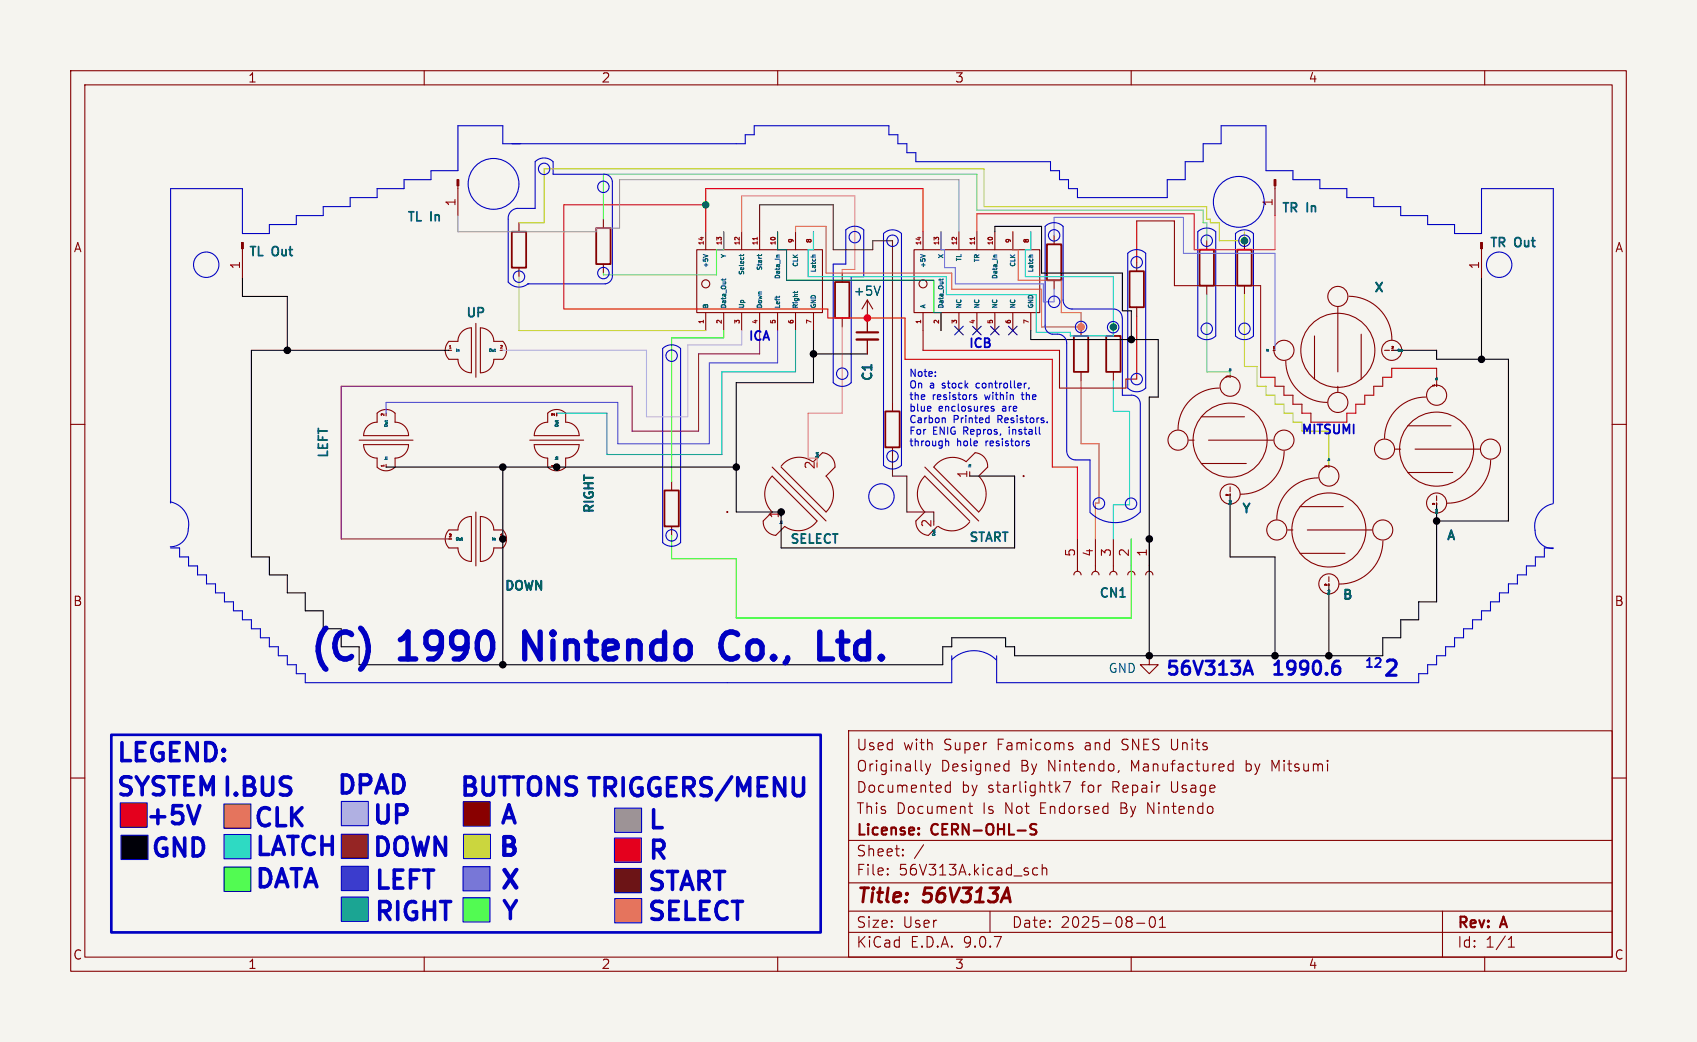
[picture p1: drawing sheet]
<svg xmlns="http://www.w3.org/2000/svg" width="240mm" height="147mm" viewBox="0 0 240 147" stroke-linecap="round" stroke-linejoin="round" font-family="sans-serif">
<path d="M0 0h240v147.3h-240z" fill="#f5f4ef" stroke="#f5f4ef" stroke-width=".14"/>
<g fill="none" stroke="#840000" stroke-width=".15">
<path d="M10 10h220v127.3h-220zM12 12h216v123.3h-216zM60 10v2M110 10v2M160 10v2M210 10v2M10 60h2M228 60h2M10 110h2M120 103.3h108v32h-108zM120 118.8h108M130.3 108.9l.2 .1"/>
<path d="M130.6 119.4l-1.3 2M130.9 108l.4 1M131.3 109l-.2 .4-.2 .1M131.6 108l-.3 1M134.4 110.5v1.5M134.4 111.1l-.4-.1-.3 .3v.4l.1 .2 .2 .1 .4-.1M137 114h.6M137.2 113.5v1.3l.1 .1 .3 .1M142.3 108l.4 .1M142.7 107.5v1.5M142.7 108.9l-.4 .1M150.4 110.5h1l-.6 1.5"/>
<path d="M151.3 105.5l.4 .1 .1 .2-.2 .2h-.3M151.3 105l.4 .1M158.3 108.9l-.2 .3M174.4 108.1l-.4-.1-.3 .3v.4l.1 .2 .2 .1 .4-.1M174.4 107.5v1.5M228 110h2M60 135.3v2M110 135.3v2M120 131.8h108M120 128.8h108M120 124.8h108M125.6 123.6v.1"/>
<path d="M125.6 123.6h-.1l.1 .1M125.6 122.8v.1M125.6 122.8h-.1l.1 .1M127.7 120.9h.1l-.1 .1M127.7 120.9h-.1l.1 .1M127.7 120.1v.1M127.7 120.9v.1M127.7 120.1h.1l-.1 .1M127.7 120.1h-.1l.1 .1M140 128.8v3M146.1 123.6l.2 .1 .5-.1M146.8 122.8l-.5-.1-.2 .1"/>
<path d="M147.4 122.8a.37 .37 0 0 1 .7 .1v.8M147.4 122.2v1.5M160 135.3v2M160.8 130.5h1.1M162.7 129.7a.36 .36 0 0 1 .4-.1 .36 .36 0 0 1 .2 .3 .77 .77 0 0 1-.4 1.2 .91 .91 0 0 1-.2-1.4zM164 131.1h.8M164 130l.4-.4v1.5M204 128.8v6.5M210 135.3v2M213.3 133.9h.9M213.3 132.8l.5-.4v1.5"/>
</g>
<path d="M146.6 116.6l-.2-.1-.5 .1a.36 .36 0 0 0-.2 .3 .36 .36 0 0 0 .3 .3 .55 .55 0 0 1 .6 .4l-.1 .3-.2 .1-.6-.1" fill="none" stroke="#840000" stroke-width=".3"/>
<path d="M86.9 122.8h3.8v3.4h-3.8z" fill="#551616"/>
<path d="M86.9 127h3.9v3.5h-3.9z" fill="#ff7878"/>
<path d="M86.9 114.3h3.8v3.4h-3.8z" fill="#989898"/>
<path d="M65.5 122.5h3.8v3.5h-3.8z" fill="#4e90ff"/>
<path d="M17.1 118.1h3.8v3.4h-3.8z" fill="#000"/>
<path d="M65.5 126.9h3.8v3.4h-3.8z" fill="#5bc96a"/>
<path d="M48.3 113.3h3.8v3.4h-3.8z" fill="#d78ee6"/>
<path d="M86.9 118.5h3.8v3.4h-3.8z" fill="#f05"/>
<path d="M65.5 113.4h3.8v3.4h-3.8z" fill="#af0000"/>
<path d="M31.7 118h3.8v3.4h-3.8z" fill="#00e7f6"/>
<path d="M31.7 113.7h3.8v3.4h-3.8z" fill="#cc731f"/>
<path d="M31.7 122.6h3.8v3.4h-3.8z" fill="#00ff03"/>
<path d="M48.3 122.5h3.8v3.4h-3.8z" fill="#671dff"/>
<path d="M48.3 126.8h3.8v3.5h-3.8z" fill="#00acb4"/>
<path d="M48.3 117.9h3.8v3.5h-3.8z" fill="#7f0050"/>
<path d="M17 113.5h3.8v3.4h-3.8z" fill="#f00"/>
<path d="M65.6 118h3.8v3.4h-3.8z" fill="#c9d535"/>
<g fill="none" stroke="#840000" stroke-width=".15">
<path d="M34.3 35.2v4.2M64.8 26.3v4.2M73.4 31.5v1.3M73.4 37.8v1.3M85.3 31v1.3M85.3 37.3v1.3M98.6 35.3h17.7v8.9h-17.7zM99.8 32.8v2.5M102.4 32.8v2.5M104.9 32.8v2.5M107.4 32.8v2.5M110 32.8v2.5"/>
<path d="M112.5 32.8v2.5M115.1 32.8v2.5M119.1 38.6v1.3M129.3 35.3h17.8v8.9h-17.8zM130.6 32.8v2.5M133.1 32.8v2.5M135.6 32.8v2.5M138.2 32.8v2.5M140.7 32.8v2.5M143.3 32.8v2.5M145.8 32.8v2.5M149.1 33.3v1.2"/>
<path d="M149.1 39.6v1.3M160.8 37.1v1.3M170.7 34v1.3M176 34v1.3M180.3 26.3v4.2M209.5 35.2v4.2M53.3 58.4a1.8 1.8 0 0 1 2.6 0v1.3a1.91 1.91 0 0 1 1.9 1.9h-6.4a1.91 1.91 0 0 1 1.9-1.9zM54.6 58.4v.4M63.5 48.3h1.3a1.9 1.9 0 0 1 1.9-1.9v6.3a1.91 1.91 0 0 1-1.9-1.9h-1.3a1.8 1.8 0 0 1 0-2.5zM63.5 49.5h.4M67.3 45.7v7.6M67.9 52.7v-6.3a1.91 1.91 0 0 1 1.9 1.9h1.3a1.8 1.8 0 0 1 0 2.5h-1.3a1.91 1.91 0 0 1-1.9 1.9"/>
<path d="M70.7 49.5h.4M77.5 58.4a1.8 1.8 0 0 1 2.5 0v1.3a1.91 1.91 0 0 1 1.9 1.9h-6.3a1.91 1.91 0 0 1 1.9-1.9zM78.7 58.4v.4M99.8 44.2v2.5M102.4 44.2v2.5M104.9 44.2v2.5M107.4 44.2v2.5M110 44.2v2.5M112.5 44.2v2.5M115.1 44.2v2.5M119.1 45v1.2M122.7 45h.1"/>
<path d="M122.7 42.4v4.6M122.7 48v2M122.7 42.4l-.8 1.3M122.7 42.4l.7 1.3M126.2 56.9v1.3M130.6 44.2v2.5M133.1 44.2v2.5M135.6 44.2v2.5M138.2 44.2v2.5M140.7 44.2v2.5M143.3 44.2v2.5M145.8 44.2v2.5"/>
<path d="M152.9 46.2v1.3M152.9 52.6v1.2M157.5 46.2v1.3M157.5 52.6v1.2M160.8 43.4v1.3M169.9 58.9h6.1M170.7 40.4v1.3M172.5 54.9a5.8 5.8 0 0 0-5.9 5.8M174 53.1v.2M176 40.4v1.3M180.1 49.5h.2M181.9 51.1a5.8 5.8 0 0 0 5.8 5.8"/>
<path d="M185.9 47.5v6.1M189.2 43.4v9.2M189.2 54.6v.8M190.8 41.9a6.1 6.1 0 0 1 6.1 6.2M192.5 47.2v6.4M195.8 49.5h.7M196.8 49.5h.3M201.7 56.1a5.8 5.8 0 0 0-5.9 5.9M203.2 54.4v.2M50.8 62.2h7.6M51.4 62.9a1.91 1.91 0 0 0 1.9 1.9v1.2a1.8 1.8 0 0 0 2.6 0v-1.2a1.91 1.91 0 0 0 1.9-1.9h-6.4M54.6 65.7v.3"/>
<path d="M63.5 74.9h1.3a1.91 1.91 0 0 1 1.9-1.9v6.4a1.91 1.91 0 0 1-1.9-1.9h-1.3a1.8 1.8 0 0 1 0-2.6zM63.5 76.2h.4M67.3 72.4v7.6M67.9 73a1.91 1.91 0 0 1 1.9 1.9h1.3a1.8 1.8 0 0 1 0 2.6h-1.3a1.9 1.9 0 0 1-1.9 1.9zM70.7 76.2h.4M74.9 62.2h7.6M75.6 62.9h6.3a1.91 1.91 0 0 1-1.9 1.9v1.2a1.8 1.8 0 0 1-2.5 0v-1.2a1.9 1.9 0 0 1-1.9-1.9zM78.7 65.7v.3M95 68.1v1.2M95 74.4v1.3M109.2 67.3l6.4 6.4a3.3 3.3 0 0 1-4.6 .7l-1.3 1.3a1.92 1.92 0 0 1-1.8-2l1.3-1.3a3.6 3.6 0 0 1 0-5.1zM109.2 66l7.6 7.7"/>
<path d="M114.9 65.3a3.2 3.2 0 0 0-4.4 .6M115.1 65.3l1.2-1.3a1.91 1.91 0 0 1 1.8 2l-1.3 1.3a3.6 3.6 0 0 1 0 5.1l-6.3-6.4M126.2 63.2v1.3M129.5 73.7l1.3-1.3a3.6 3.6 0 0 1 0-5.1l6.4 6.4M129.5 73.7a1.91 1.91 0 0 0 1.8 2l1.3-1.3M130.8 66l7.6 7.7M136.7 65.3l1.2-1.3a1.91 1.91 0 0 1 1.8 2M136.7 65.3a3.3 3.3 0 0 0-4.6 .7l6.3 6.4a3.6 3.6 0 0 0 0-5.1l1.3-1.3M137.2 73.8a3.2 3.2 0 0 1-4.5 .6M152.4 76.2v4.6M154.9 76.2v4.6M157.5 76.2v4.6"/>
<path d="M160 76.2v4.6M162.6 76.2v4.6M168.1 62.2h.8M169.9 65.5h6.4M170.9 62.2h9.2M174 68.8v.7M174 69.9v.2M181.6 63.8a6.1 6.1 0 0 1-6.1 6.1M182.1 74.9h.8M183.9 71.6h6.1M183.9 78.2h6.3M184.9 74.9h9.2"/>
<path d="M186.4 67.6a5.8 5.8 0 0 0-5.8 5.8M188 65.8v.2M195.6 76.5a6.1 6.1 0 0 1-6.2 6.1M197.4 63.5h.7M199.1 60.2h6.1M199.1 66.8h6.4M200.2 63.5h9.1M203.2 70.1v.7M203.2 71.1v.3M210.8 65.1a6.1 6.1 0 0 1-6.1 6M151.9 81.3a.51 .51 0 0 1 .5-.5 .51 .51 0 0 1 .5 .5M154.4 81.3a.51 .51 0 0 1 .5-.5 .51 .51 0 0 1 .5 .5"/>
<path d="M157 81.3a.51 .51 0 0 1 .5-.5 .51 .51 0 0 1 .5 .5M159.5 81.3a.51 .51 0 0 1 .5-.5 .51 .51 0 0 1 .5 .5M162.1 81.3a.51 .51 0 0 1 .5-.5 .51 .51 0 0 1 .5 .5M162.6 92.7v1.3h1.2l-1.2 1.3-1.3-1.3h1.3M162.6 92.7h.1M188 81.5v.7M188 82.6v.2"/>
<circle cx="99.8" cy="40.1" r=".57"/>
<circle cx="130.6" cy="40.1" r=".57"/>
<circle cx="174" cy="54.6" r="1.42"/>
<circle cx="181.6" cy="49.5" r="1.42"/>
<circle cx="189.2" cy="49.5" r="5.2"/>
<circle cx="189.2" cy="41.9" r="1.42"/>
<circle cx="189.2" cy="56.9" r="1.42"/>
<circle cx="196.9" cy="49.5" r="1.42"/>
<circle cx="203.2" cy="55.9" r="1.42"/>
<circle cx="166.6" cy="62.2" r="1.42"/>
<circle cx="174" cy="62.2" r="5.2"/>
<circle cx="174" cy="69.8" r="1.42"/>
<circle cx="180.6" cy="74.9" r="1.42"/>
<circle cx="181.6" cy="62.2" r="1.42"/>
<circle cx="188" cy="74.9" r="5.2"/>
<circle cx="188" cy="67.3" r="1.42"/>
<circle cx="195.6" cy="74.9" r="1.42"/>
<circle cx="195.8" cy="63.5" r="1.42"/>
<circle cx="203.2" cy="63.5" r="5.2"/>
<circle cx="203.2" cy="71.1" r="1.42"/>
<circle cx="210.8" cy="63.5" r="1.42"/>
<circle cx="188" cy="82.5" r="1.42"/>
</g>
<g fill="none" stroke="#006464" stroke-width=".15">
<path d="M99.5 36l.6 .2-.6 .2M102.2 39.4v.3M102.6 39.4v.2h-.6M104.8 36v.2M105.2 36l-.1 .1h-.5M107.3 36v.2M107.7 36l-.1 .1h-.5M110.3 36.1h-.4v.2M115.3 36.1h-.3v.2M130.2 36l.6 .2-.6 .2M133 39.4v.3M133.4 39.4l-.1 .2h-.6"/>
<path d="M141 36.1h-.4v.2M146.1 36.1h-.4v.2M54.5 59.4v.2M54.8 59.4l-.1 .1h-.3M64.6 49.3v.4M69.2 49.4l.1-.1 .2 .1M69.9 49.4h.2M70 49.3v.3l.1 .1M78.7 59.4v.2M78.9 59.4v.1h-.4M109.8 41.9v.2M110.3 41.9h.1"/>
<path d="M112.4 41.2v.2M112.8 41.2l-.1 .2M124.5 40.5l-.4 1.2M173.8 52.4h.3M173.9 52.3h.2M173.9 52.3h.1M174.1 52.2h-.2v.1M179.2 49.4v.2M179.3 49.5v.1M179.3 49.5h.1v.1M179.3 49.5h.1M197.8 49.4v.2"/>
<path d="M197.8 49.4h.1M197.9 49.4h.1M197.9 49.4v.2M198 49.5v.1M198.1 49.5v.1M198.2 49.5h.1M198.3 49.4v.2M203.1 53.7h.2M203.1 53.6h.2M203.2 53.6h.1M203.3 53.5h-.1v.1M54.4 65h.4"/>
<path d="M54.5 60l-.1 .1 .1 .2M64.6 76.1l.1-.1 .1 .1M65.3 76v.3M69.7 76v.4M69.9 76.1h.1v.3M78.5 65h.4M78.7 60l-.2 .1 .2 .2M110.3 74h.3M110.4 73.8h.2M110.4 73.8h.1M115.4 64h.3M115.5 64.5l-.1 .1 .1 .2"/>
<path d="M115.5 64v.1M115.7 64h.1M132 75.5l-.1 .1 .1 .1M137 66h.3M173.9 70.7v.1M173.9 70.9h.2M173.9 71h.2M174 71.1l-.2 .1 .2 .1M174.1 70.9h.1M174.1 70.9v.1M174.1 70.7l-.3 .1M187.8 65.1h.3"/>
<path d="M187.9 65h.2M187.9 65h.1M188.1 64.9h-.2v.1M203.1 72.1h.2M203.1 72v.1M203.1 72.2h.2M203.1 72.3h.2M203.2 72.4l-.1 .1 .1 .1M203.3 72.2v.1M203.3 72.1h.1M203.3 72v.1M187.8 83.5h.2"/>
<path d="M187.8 84h.1M187.9 84h.1M187.9 83.4v.1M187.9 83.6h.2M187.9 83.7h.1M188 83.8h-.1l-.1 .2M188 83.6h.1M188.1 83.6v.1M188.1 83.5h-.1M188.1 83.4v.1M188.1 83.5h.1"/>
</g>
<g fill="none" stroke="#a90000" stroke-width=".15">
<path d="M99.3 33.5v.4M104 33.6h.2M104.6 33.6v.3M107.1 33.6v.3M130 33.5v.4M134.7 33.6h.2M135.3 33.6v.3M137.8 33.6v.3M54.3 58.5v.2l-.2-.2h-.2M63.6 49.2h.2M71 48.9h.1M71 48.9l-.2 .3h.2"/>
<path d="M78.1 58.5h.1M78.4 58.5v.2l-.3-.2M99.5 45.3v.3M130.2 45.3v.3M173.7 53.1v.2M173.7 53.2h-.3l.1 .1M180.1 49.2h.2M180.1 49.1l.1-.1v.2M196.9 49h.1M197 49h.1M197 49.1l-.1 .1h.1M197 49v.1"/>
<path d="M202.9 54.4v.2M202.9 54.5h-.2v.1M54.3 65.7v.3M63.8 75.5v.2l-.2 .2h.2M70.8 75.9h.2M78.4 65.7v.3M173.4 70h.1M173.5 69.9l-.1 .1M173.5 69.9h.1M173.5 69.9l.2 .2v-.2M187.7 65.8v.2M187.7 65.9h-.3l.1 .1"/>
<path d="M202.7 71.2v.1M202.7 71.2l.2 .1v-.1M202.7 71.2h.1M187.4 82.7h.1M187.4 82.6v.1M187.4 82.6h.1M187.5 82.6l.2 .2v-.2M187.5 82.6h-.1"/>
</g>
<g fill="#840000" stroke="#840000" stroke-width=".15">
<path d="M180.2 25.4h.3v.9h-.3z"/>
<path d="M64.6 25.4h.3v.9h-.3z"/>
<path d="M34.2 34.3h.2v.9h-.2z"/>
<path d="M209.4 34.3h.3v.9h-.3z"/>
</g>
<g fill="#840000" stroke="#840000" stroke-width=".14">
<circle cx="102.9" cy="72.4" r=".08"/>
<circle cx="144.8" cy="67.3" r=".08"/>
</g>
<path d="M72.4 32.8h2v5h-2zM84.3 32.3h2.1v5h-2.1zM118.1 39.9h2v5.1h-2zM148.1 34.5h2v5.1h-2zM159.8 38.4h2v5h-2zM169.7 35.3h2v5.1h-2zM175 35.3h2v5.1h-2zM125.2 58.2h2.1v5h-2.1zM151.9 47.5h2v5.1h-2zM156.5 47.5h2v5.1h-2zM94 69.3h2v5.1h-2z" fill="none" stroke="#840000" stroke-width=".25"/>
<path d="M121.2 47h3" fill="none" stroke="#840000" stroke-width=".3"/>
<path d="M121.2 48h3" fill="none" stroke="#840000" stroke-width=".33"/>
<g fill="none" stroke="#0000c2" stroke-width=".15">
<path d="M75.7 22.9a1.8 1.8 0 0 1 2.5 0v1.7h7.1a1.15 1.15 0 0 1 1.3 1.1v13.2a1.15 1.15 0 0 1-1 1.2h-10.9a1.99 1.99 0 0 1-2.8-.2v-8.9a1.4 1.4 0 0 1 1.3-1.5h2.5zM119.6 32.5a1.8 1.8 0 0 1 2.6 0v6.6h-1.8v15a1.8 1.8 0 0 1-2.5 0v-16.8h1.7zM125 33a1.8 1.8 0 0 1 2.5 0v32.8a1.8 1.8 0 0 1-2.5 0zM159.5 35.8a1.8 1.8 0 0 1 2.6 0v19.1a1.8 1.8 0 0 1-2.6 0zM169.4 32.8a1.8 1.8 0 0 1 2.6 0v14.7a1.8 1.8 0 0 1-2.6 0zM174.8 33a1.8 1.8 0 0 1 2.5 0v14.5a1.8 1.8 0 0 1-2.5 0zM74.7 40.1h.1M93.7 49.3a1.8 1.8 0 0 1 2.6 0v27.4a1.8 1.8 0 0 1-2.6 0zM131.6 57.5l.1 .2-.5 .1M132.3 53.1v.1M132.3 52.6v.1M133.6 59.1l.1 .1v.6"/>
<path d="M138.1 54.3v.5M138.1 55.9l-.2-.1-.2 .2 .1 .1 .3 .1v.2h-.4M139.6 59.1h.3M139.9 58.7v1.1M139.9 59.7l-.3 .1M140.6 57.5l-.3-.1-.1 .2v.1l.4 .1v.3h-.4M145.1 54.2h.1M145.6 54.8l-.1 .2M147.8 46a1.15 1.15 0 0 0 1 1.2h.8a1.27 1.27 0 0 1 1.3 1.3v15.3M147.8 46v-14a1.8 1.8 0 0 1 2.6 0v10.4a1.27 1.27 0 0 0 1.2 1.3h5.9a1.24 1.24 0 0 1 1.2 1.2v11h1.3M148.1 59.7v.1M160 55.9a1.25 1.25 0 0 1 1.3 1.2"/>
<path d="M161.3 57.2v15.2a5 5 0 0 1-7.1 0M24.1 71a3.4 3.4 0 0 1 2.5 4.2 2.54 2.54 0 0 1-2.5 2.1M24.1 71.1v-44.4h10.2v6.3h3.8v-1.2h3.8v-1.3h3.8v-1.3h3.8v-1.3h3.8v-1.2h3.8v-1.3h3.9v-1.3h3.8v-6.3h6.3v2.5h34.3v-1.2h1.3v-1.3h19v1.3h1.3v1.2h1.3v1.3h1.2v1.3h19.1v1.2h1.3v1.3h1.2v1.3h1.3v1.2h12.7v-2.5h2.5v-2.5h2.6v-2.6h2.5v-2.5h6.4v6.3h3.8v1.3h3.8v1.3h3.8v1.2h3.8v1.3h3.8v1.3h3.8v1.3h3.8v1.2h3.8v-6.3h10.2v44.4M24.1 77.5h1.3v1.2h1.3v1.3h1.2v1.3h1.3v1.3h1.3v1.2h1.2v1.3h1.3v1.3h1.3v1.2h1.3v1.3h1.2v1.3h1.3v1.2h1.3v1.3h1.2v1.3h1.3M133.8 62v1M133.8 62.5l.1-.1h.2l.1 .6M142.8 60.7v.7M145.3 62.4h.3M145.3 62.7h.3v.2l-.1 .1h-.2M150.9 63.8a1.24 1.24 0 0 0 1.2 1.2M152.1 65h2.1v7.4M219.7 71.2a3.4 3.4 0 0 0-1.5 5.9l.8 .4 .7 .1"/>
<path d="M219.7 77.5h-1.3v1.2h-1.2v1.3h-1.3v1.3h-1.3v1.3h-1.2v1.2h-1.3v1.3h-1.3v1.3h-1.3v1.2h-1.2v1.3h-1.3v1.3h-1.3v1.2h-1.2v1.3h-1.3v1.3h-1.3v1.3h-1.2v1.2h-59.7v-3.8M134.6 93.3a4.5 4.5 0 0 1 6.3 0M134.6 92.7v3.8h-91.4M17 113.5h3.8v3.4h-3.8zM17.1 118.1h3.8v3.4h-3.8zM31.7 113.7h3.8v3.4h-3.8zM31.7 118h3.8v3.4h-3.8zM48.3 117.9h3.8v3.5h-3.8zM48.3 113.3h3.8v3.4h-3.8zM65.5 113.4h3.8v3.4h-3.8zM65.6 118h3.8v3.4h-3.8zM86.9 118.5h3.8v3.4h-3.8z"/>
<path d="M86.9 114.3h3.8v3.4h-3.8zM31.7 122.6h3.8v3.4h-3.8zM48.3 126.8h3.8v3.5h-3.8zM48.3 122.5h3.8v3.4h-3.8zM65.5 126.9h3.8v3.4h-3.8zM65.5 122.5h3.8v3.5h-3.8zM86.9 122.8h3.8v3.4h-3.8zM86.9 127h3.9v3.5h-3.9z"/>
<circle cx="29.2" cy="37.4" r="1.8"/>
<circle cx="69.8" cy="26" r="3.6"/>
<circle cx="73.4" cy="39.1" r=".81"/>
<circle cx="77" cy="23.9" r=".81"/>
<circle cx="85.3" cy="26.4" r=".81"/>
<circle cx="85.3" cy="38.6" r=".81"/>
<circle cx="120.9" cy="33.5" r=".81"/>
<circle cx="126.2" cy="34" r=".81"/>
<circle cx="149.1" cy="33.3" r=".81"/>
<circle cx="160.8" cy="37.1" r=".81"/>
<circle cx="170.7" cy="34" r=".81"/>
<circle cx="175.2" cy="28.5" r="3.6"/>
<circle cx="176" cy="34" r=".81"/>
<circle cx="212" cy="37.4" r="1.8"/>
<circle cx="95" cy="50.3" r=".81"/>
<circle cx="119.1" cy="52.8" r=".81"/>
<circle cx="149.1" cy="42.7" r=".81"/>
<circle cx="152.9" cy="46.2" r=".81"/>
<circle cx="157.4" cy="46.3" r=".81"/>
<circle cx="160.8" cy="53.6" r=".81"/>
<circle cx="170.7" cy="46.5" r=".81"/>
<circle cx="176" cy="46.5" r=".81"/>
<circle cx="95" cy="75.7" r=".81"/>
<circle cx="124.7" cy="70.2" r="1.8"/>
<circle cx="126.2" cy="64.5" r=".81"/>
<circle cx="155.4" cy="71.2" r=".81"/>
<circle cx="160" cy="71.2" r=".81"/>
</g>
<g fill="none" stroke="#000" stroke-width=".15">
<path d="M34.3 39.4v2.5h6.3v7.6M140.7 32.8v-.8h6.6v6.6h11.4v5.3h1.3v4.1M209.5 39.4v11.4M63.5 49.5h-27.9v29.2h2.5v2.6h2.5v2.5h2.6v2.6h2.5v2.5M115.1 46.7v7.4h-11v18.3h6.4v5.1h33v-10.2h-6.3M115.1 50h7.6M145.8 46.7v1.3h18v8.1h-1.2v36.6M196.8 49.5h6.4v1.3h10.2v22.9h-10.2M54.6 66h49.5M71.1 66v28M174 69.9v8.8h6.3v14M203.2 71.1v14h-2.5v2.5h-2.6v2.6h-2.5v2.5h-52.1v-1.3h-1.3v-1.2h-7.6v1.2h-1.3v2.6h-82.5"/>
<path d="M188 82.6v10.1"/>
</g>
<path d="M99.8 32.8v-6.1h30.8v6.1M99.8 29h-20v14.7h37.3v1.3h10.9v5.8h20.8v15.2h3.6v10.2" fill="none" stroke="#f00" stroke-width=".15"/>
<path d="M160.8 37.1v-5.9h5.3v9.2h12.2v12.9h2v1.3h1.3v1.3h1.3v1.3h1.2v1.2h1.3v1.3h5.1v-1.3h1.3v-1.2h1.2v-1.3h1.3v-1.3h1.3v-1.3h1.2v-1.2h6.4v2.5M160.8 44.7v8.9h-1.5v1.3h-9.4v-5.4h-19.3v-2.8" fill="none" stroke="#af0000" stroke-width=".15"/>
<path d="M85.3 31v-6.4h52.9v5.1h32v1.8h.5v2.5M102.4 32.8v2.5h-1.1v3.6h-16v-.3M170.7 41.7v10.9h3.3v.7" fill="none" stroke="#5bc96a" stroke-width=".15"/>
<path d="M133.1 32.8v2.5h.5v2.5h1.5v2.3h12.5v2.6h1.5v-1.8M149.1 33.3v-2.6h18.3v5.1h12.9v13.7" fill="none" stroke="#4e90ff" stroke-width=".15"/>
<path d="M73.4 31.5h3.6v-7.6h62.2v5.3h31.5v1.8h.5v.5h1.3v2.5h3.5v-1.2M73.4 39.1v7.6h26.4M176 41.7v10.1h1.8v2.8h1.3v1.3h1.2v1.3h1.3v1.2h1.3v1.3h1.2v1.3h3.9v5" fill="none" stroke="#c9d535" stroke-width=".15"/>
<path d="M180.3 30.5v4.8h-11.4v-5.1h-30.7v2.6" fill="none" stroke="#f05" stroke-width=".15"/>
<path d="M104.9 32.8v-5.1h16v10.4h-1.8v.5M119.1 46.2v12.2h-4.8v6.4h1.3v1.2" fill="none" stroke="#ff7878" stroke-width=".15"/>
<path d="M110 32.8v2.5h1.3v4.3h20.8v4.6h1v2.5" fill="none" stroke="#009600" stroke-width=".15"/>
<path d="M107.4 32.8v-3.8h10.5v6.3h5.5v-1.3h2.8v22.9M126.2 64.5v2.8h2.1v5.1h3.8v1.3" fill="none" stroke="#551616" stroke-width=".15"/>
<path d="M112.5 32.8v-.8h4.3v6.6h17.8v2.3h12.7v5.3h5.6v-2h-2.8v-4.6h-6.1v-4.3h-.7v-2.5M152.9 53.8v8.9h2.5v8.4h-.5v5.1" fill="none" stroke="#cc731f" stroke-width=".15"/>
<path d="M115.1 32.8v2.5h-.8v3.8h19.6v2.6h12.7v5.3h4.8v.5h6.1v-8.4h-12.5v-3.8h.8v-2.5M157.5 53.8v4.4h2.3v13.2h-2.3v4.8" fill="none" stroke="#00e7f6" stroke-width=".15"/>
<path d="M104.9 46.7v2.1h-7.6v10.1h-5.9v-9.4h-20.3" fill="none" stroke="#d78ee6" stroke-width=".15"/>
<path d="M112.5 46.7v5.9h-10.4v11.7h-16.2v-5.9h-7.2" fill="none" stroke="#00acb4" stroke-width=".15"/>
<path d="M107.4 46.7v3.3h-8.6v11h-9.4v-6.4h-41.1v21.6h15.2" fill="none" stroke="#7f0050" stroke-width=".15"/>
<path d="M110 46.7v4.6h-9.7v11.4h-12.9v-5.8h-32.8v1.5" fill="none" stroke="#671dff" stroke-width=".15"/>
<path d="M102.4 46.7v1.1h-7.4v20.3M95 75.7v3.3h9.1v8.4h55.9v-11.2" fill="none" stroke="#00ff03" stroke-width=".15"/>
<path d="M64.8 30.5v2.3h19.5v-.5h3.3v-6.9h48v7.4" fill="none" stroke="#989898" stroke-width=".15"/>
<path d="M135 46.1l1.2 1.2M136.2 46.1l-1.2 1.2M137.6 46.1l1.2 1.2M138.8 46.1l-1.2 1.2M140.1 46.1l1.2 1.2M141.3 46.1l-1.2 1.2M142.6 46.1l1.3 1.2M143.9 46.1l-1.3 1.2" fill="none" stroke="#000084" stroke-width=".15"/>
<path d="M28.3 113.9l-.9 2.5M113.7 110v2l-.2 .3-.3 .2" fill="none" stroke="#0000c2" stroke-width=".51"/>
<path d="M176.1 94.8h.9M176.5 93.4l.7 2M188.4 94.5l.4-.3 .6 .1 .1 .2v.5l-.3 .4-.6-.1-.2-.3M189.4 93.4a.75 .75 0 0 0-1 .9M15.7 103.9h100.4v27.9h-100.4z" fill="none" stroke="#0000c2" stroke-width=".38"/>
<path d="M103.6 89.4a1.28 1.28 0 0 0-1.4 .9 2.44 2.44 0 0 0 .5 2.7l.6 .2h.3M116 93.2h1.8M118.5 90.6h1.4" fill="none" stroke="#0000c2" stroke-width=".76"/>
<g fill="#000" stroke="#000" stroke-width=".15">
<circle cx="40.6" cy="49.5" r=".46"/>
<circle cx="115.1" cy="50" r=".46"/>
<circle cx="160" cy="48" r=".46"/>
<circle cx="209.5" cy="50.8" r=".46"/>
<circle cx="71.1" cy="76.2" r=".46"/>
<circle cx="71.1" cy="66" r=".46"/>
<circle cx="78.7" cy="66" r=".46"/>
<circle cx="104.1" cy="66" r=".46"/>
<circle cx="110.5" cy="72.4" r=".46"/>
<circle cx="162.6" cy="76.2" r=".46"/>
<circle cx="203.2" cy="73.7" r=".46"/>
<circle cx="71.1" cy="94" r=".46"/>
<circle cx="162.6" cy="92.7" r=".46"/>
<circle cx="180.3" cy="92.7" r=".46"/>
<circle cx="188" cy="92.7" r=".46"/>
</g>
<g fill="#009600" stroke="#009600" stroke-width=".15">
<circle cx="99.8" cy="29" r=".46"/>
<circle cx="176" cy="34" r=".46"/>
<circle cx="157.5" cy="46.2" r=".46"/>
</g>
<circle cx="152.9" cy="46.2" r=".46" fill="#cc731f" stroke="#cc731f" stroke-width=".15"/>
<circle cx="122.7" cy="45" r=".46" fill="#f00" stroke="#f00" stroke-width=".15"/>
<g font-size="5.3" fill="#0000c2">
<text x="43.3" y="94.5">(C)</text>
<text x="56.7" y="94.5">1990</text>
<text x="75.6" y="94.5">Nintendo</text>
<text x="105.1" y="94.5">Co.,</text>
<text x="120.4" y="94.5">Ltd.</text>
</g>
<g font-size="3.5" fill="#0000c2">
<text x="16.1" y="113.2">SYSTEMI.BUS</text>
<text x="16.1" y="108.4">LEGEND:</text>
<text x="47.3" y="113">DPAD</text>
<text x="64.7" y="113.3">BUTTONS TRIGGERS/MENU</text>
<text x="20.3" y="117.3">+5V</text>
<text x="35.6" y="117.6">CLK</text>
<text x="52.3" y="117.2">UP</text>
<text x="70.4" y="117.2">A</text>
<text x="91.3" y="117.9">L</text>
<text x="21" y="121.9">GND</text>
<text x="35.7" y="121.7">LATCH</text>
<text x="52.3" y="121.8">DOWN</text>
<text x="70.2" y="121.8">B</text>
<text x="91.3" y="122.2">R</text>
<text x="35.7" y="126.3">DATA</text>
<text x="52.6" y="130.9">RIGHT</text>
<text x="52.6" y="126.4">LEFT</text>
<text x="70.4" y="126.4">X</text>
<text x="70.6" y="130.8">Y</text>
<text x="91.2" y="130.9">SELECT</text>
<text x="91.2" y="126.6">START</text>
</g>
<text font-size="3" fill="#0000c2" x="195.4" y="96.2">2</text>
<g font-size="2.8" fill="#840000">
<text x="121" y="128.2">Title:</text>
<text x="130.7" y="128.2">56V313A</text>
</g>
<g font-size="2.7" fill="#0000c2">
<text x="164.6" y="96">56V313A</text>
<text x="179.5" y="96">1990.6</text>
</g>
<g font-size="2.1" fill="#840000">
<text x="121" y="106.3">Used</text>
<text x="127.8" y="106.3">with</text>
<text x="133.6" y="106.3">Super</text>
<text x="141.2" y="106.3">Famicoms</text>
<text x="153.7" y="106.3">and</text>
<text x="159.1" y="106.3">SNES Units</text>
<text x="121" y="112.3">Documented</text>
<text x="121" y="109.3">Originally</text>
<text x="133" y="109.3">Designed</text>
<text x="136" y="112.3">by</text>
<text x="139.8" y="112.3">starlightk7</text>
<text x="144.4" y="109.3">By</text>
<text x="148.4" y="109.3">Nintendo,</text>
<text x="153.1" y="112.3">for</text>
<text x="157.6" y="112.3">Repair</text>
<text x="160.2" y="109.3">Manufactured</text>
<text x="166" y="112.3">Usage</text>
<text x="176.6" y="109.3">by</text>
<text x="180.4" y="109.3">Mitsumi</text>
<text x="121" y="118.5">License:</text>
<text x="121" y="115.3">This</text>
<text x="126.8" y="115.3">Document</text>
<text x="131.8" y="118.5">CERN-OHL-S</text>
<text x="139.1" y="115.3">Is</text>
<text x="142.3" y="115.3">Not</text>
<text x="147.4" y="115.3">Endorsed</text>
<text x="158.9" y="115.3">By</text>
<text x="162.8" y="115.3">Nintendo</text>
<text x="121" y="124">File:</text>
<text x="121" y="121.3">Sheet:</text>
<text x="127.1" y="124">56V313A.kicad_sch</text>
<text x="121" y="131.4">Size:</text>
<text x="127.7" y="131.4">User</text>
<text x="143" y="131.4">Date:</text>
<text x="150" y="131.4">2025-08-01</text>
<text x="206" y="131.6">Rev:</text>
<text x="212.4" y="131.6">A</text>
<text x="121" y="134.2">KiCad</text>
<text x="128.8" y="134.2">E.D.A.</text>
<text x="136.3" y="134.2">9.0.7</text>
<text x="206" y="134.2">Id:</text>
<text x="210.1" y="134.2">1/1</text>
</g>
<g font-size="1.8" fill="#840000">
<text x="35" y="11.9">1</text>
<text x="85" y="11.9">2</text>
<text x="135" y="11.9">3</text>
<text x="185" y="11.9">4</text>
<text x="10.3" y="35.9">A</text>
<text x="228.4" y="35.9">A</text>
<text x="10.3" y="85.9">B</text>
<text x="228.3" y="85.9">B</text>
<text x="10.3" y="135.9">C</text>
<text x="35" y="137.2">1</text>
<text x="85" y="137.2">2</text>
<text x="135" y="137.2">3</text>
<text x="185" y="137.2">4</text>
<text x="228.3" y="135.9">C</text>
</g>
<g font-size="1.8" fill="#a90000">
<text x="64.5" y="29.3" transform="rotate(-90 64.5 29.3)">1</text>
<text x="180.1" y="29.3" transform="rotate(-90 180.1 29.3)">1</text>
<text x="34" y="38.2" transform="rotate(-90 34 38.2)">1</text>
<text x="209.3" y="38.2" transform="rotate(-90 209.3 38.2)">1</text>
<text x="115.3" y="66.4" transform="rotate(-90 115.3 66.4)">2</text>
<text x="136.9" y="67.7" transform="rotate(-90 136.9 67.7)">1</text>
<text x="110.2" y="73.4" transform="rotate(-90 110.2 73.4)">1</text>
<text x="131.8" y="74.7" transform="rotate(-90 131.8 74.7)">2</text>
<text x="152.1" y="78.8" transform="rotate(-90 152.1 78.8)">5</text>
<text x="154.7" y="78.8" transform="rotate(-90 154.7 78.8)">4</text>
<text x="157.2" y="78.8" transform="rotate(-90 157.2 78.8)">3</text>
<text x="159.8" y="78.8" transform="rotate(-90 159.8 78.8)">2</text>
<text x="162.3" y="78.8" transform="rotate(-90 162.3 78.8)">1</text>
</g>
<g font-size="1.8" fill="#006464">
<text x="57.4" y="31.7">TL</text>
<text x="60.9" y="31.7">In</text>
<text x="181.1" y="30.4">TR</text>
<text x="184.9" y="30.4">In</text>
<text x="210.6" y="35.3">TR</text>
<text x="214.3" y="35.3">Out</text>
<text x="35.1" y="36.6">TL</text>
<text x="38.5" y="36.6">Out</text>
<text x="194.2" y="41.7">X</text>
<text x="65.8" y="45.2">UP</text>
<text x="120.6" y="42">+5V</text>
<text x="123.7" y="54.1" transform="rotate(-90 123.7 54.1)">C1</text>
<text x="46.7" y="64.9" transform="rotate(-90 46.7 64.9)">LEFT</text>
<text x="84.3" y="72.8" transform="rotate(-90 84.3 72.8)">RIGHT</text>
<text x="111.6" y="77.2">SELECT</text>
<text x="136.9" y="77">START</text>
<text x="175.5" y="72.9">Y</text>
<text x="204.5" y="76.7">A</text>
<text x="71.2" y="83.8">DOWN</text>
<text x="155.3" y="84.8">CN1</text>
<text x="189.7" y="85.1">B</text>
<text x="156.7" y="95.4">GND</text>
</g>
<g font-size="1.8" fill="#0000c2">
<text x="105.7" y="48.5">ICA</text>
<text x="136.9" y="49.5">ICB</text>
<text x="183.9" y="61.7">MITSUMI</text>
<text x="192.8" y="94.7">12</text>
</g>
<g font-size="1.4" fill="#0000c2">
<text x="128.5" y="53.5">Note:</text>
<text x="128.5" y="55.1">On</text>
<text x="128.5" y="56.8">the</text>
<text x="128.5" y="58.4">blue</text>
<text x="131.5" y="55.1">a</text>
<text x="131.9" y="56.8">resistors</text>
<text x="132.8" y="58.4">enclosures</text>
<text x="133.5" y="55.1">stock</text>
<text x="138.5" y="55.1">controller,</text>
<text x="139.5" y="56.8">within</text>
<text x="142" y="58.4">are</text>
<text x="145" y="56.8">the</text>
<text x="128.5" y="60">Carbon</text>
<text x="128.5" y="61.7">For</text>
<text x="128.5" y="63.3">through</text>
<text x="132" y="61.7">ENIG</text>
<text x="134.9" y="60">Printed</text>
<text x="135.4" y="63.3">hole</text>
<text x="136.5" y="61.7">Repros,</text>
<text x="139.6" y="63.3">resistors</text>
<text x="141.3" y="60">Resistors.</text>
<text x="143.2" y="61.7">install</text>
</g>
<g font-size=".9" fill="#a90000">
<text x="99.6" y="34.8" transform="rotate(-90 99.6 34.8)">14</text>
<text x="102.1" y="34.8" transform="rotate(-90 102.1 34.8)">13</text>
<text x="104.6" y="34.8" transform="rotate(-90 104.6 34.8)">12</text>
<text x="107.2" y="34.8" transform="rotate(-90 107.2 34.8)">11</text>
<text x="109.7" y="34.8" transform="rotate(-90 109.7 34.8)">10</text>
<text x="112.3" y="34.5" transform="rotate(-90 112.3 34.5)">9</text>
<text x="114.8" y="34.5" transform="rotate(-90 114.8 34.5)">8</text>
<text x="130.3" y="34.8" transform="rotate(-90 130.3 34.8)">14</text>
<text x="132.8" y="34.8" transform="rotate(-90 132.8 34.8)">13</text>
<text x="135.4" y="34.8" transform="rotate(-90 135.4 34.8)">12</text>
<text x="137.9" y="34.8" transform="rotate(-90 137.9 34.8)">11</text>
<text x="140.5" y="34.8" transform="rotate(-90 140.5 34.8)">10</text>
<text x="143" y="34.5" transform="rotate(-90 143 34.5)">9</text>
<text x="145.5" y="34.5" transform="rotate(-90 145.5 34.5)">8</text>
<text x="99.6" y="45.9" transform="rotate(-90 99.6 45.9)">1</text>
<text x="102.1" y="45.9" transform="rotate(-90 102.1 45.9)">2</text>
<text x="104.6" y="45.9" transform="rotate(-90 104.6 45.9)">3</text>
<text x="107.2" y="45.9" transform="rotate(-90 107.2 45.9)">4</text>
<text x="109.7" y="45.9" transform="rotate(-90 109.7 45.9)">5</text>
<text x="112.3" y="45.9" transform="rotate(-90 112.3 45.9)">6</text>
<text x="114.8" y="45.9" transform="rotate(-90 114.8 45.9)">7</text>
<text x="130.3" y="45.9" transform="rotate(-90 130.3 45.9)">1</text>
<text x="132.8" y="45.9" transform="rotate(-90 132.8 45.9)">2</text>
<text x="135.4" y="45.9" transform="rotate(-90 135.4 45.9)">3</text>
<text x="137.9" y="45.9" transform="rotate(-90 137.9 45.9)">4</text>
<text x="140.5" y="45.9" transform="rotate(-90 140.5 45.9)">5</text>
<text x="143" y="45.9" transform="rotate(-90 143 45.9)">6</text>
<text x="145.5" y="45.9" transform="rotate(-90 145.5 45.9)">7</text>
</g>
<g font-size=".9" fill="#006464">
<text x="100.4" y="38.1" transform="rotate(-90 100.4 38.1)">+5V</text>
<text x="102.9" y="36.7" transform="rotate(-90 102.9 36.7)">Y</text>
<text x="105.4" y="39.1" transform="rotate(-90 105.4 39.1)">Select</text>
<text x="108" y="38.4" transform="rotate(-90 108 38.4)">Start</text>
<text x="110.5" y="39.7" transform="rotate(-90 110.5 39.7)">Data_In</text>
<text x="113.1" y="37.9" transform="rotate(-90 113.1 37.9)">CLK</text>
<text x="115.6" y="38.7" transform="rotate(-90 115.6 38.7)">Latch</text>
<text x="131.1" y="38.1" transform="rotate(-90 131.1 38.1)">+5V</text>
<text x="133.6" y="36.7" transform="rotate(-90 133.6 36.7)">X</text>
<text x="136.2" y="37.1" transform="rotate(-90 136.2 37.1)">TL</text>
<text x="138.7" y="37.3" transform="rotate(-90 138.7 37.3)">TR</text>
<text x="141.3" y="39.7" transform="rotate(-90 141.3 39.7)">Data_In</text>
<text x="143.8" y="37.9" transform="rotate(-90 143.8 37.9)">CLK</text>
<text x="146.3" y="38.7" transform="rotate(-90 146.3 38.7)">Latch</text>
<text x="100.4" y="43.7" transform="rotate(-90 100.4 43.7)">B</text>
<text x="102.9" y="43.7" transform="rotate(-90 102.9 43.7)">Data_Out</text>
<text x="105.4" y="43.7" transform="rotate(-90 105.4 43.7)">Up</text>
<text x="108" y="43.7" transform="rotate(-90 108 43.7)">Down</text>
<text x="110.5" y="43.7" transform="rotate(-90 110.5 43.7)">Left</text>
<text x="113.1" y="43.7" transform="rotate(-90 113.1 43.7)">Right</text>
<text x="115.6" y="43.7" transform="rotate(-90 115.6 43.7)">GND</text>
<text x="131.1" y="43.7" transform="rotate(-90 131.1 43.7)">A</text>
<text x="133.6" y="43.7" transform="rotate(-90 133.6 43.7)">Data_Out</text>
<text x="136.2" y="43.7" transform="rotate(-90 136.2 43.7)">NC</text>
<text x="138.7" y="43.7" transform="rotate(-90 138.7 43.7)">NC</text>
<text x="141.3" y="43.7" transform="rotate(-90 141.3 43.7)">NC</text>
<text x="143.8" y="43.7" transform="rotate(-90 143.8 43.7)">NC</text>
<text x="146.3" y="43.7" transform="rotate(-90 146.3 43.7)">GND</text>
</g>
<g font-size=".5" fill="#a90000">
<text x="63.3" y="49.3">1</text>
<text x="70.6" y="49.3">2</text>
<text x="54.4" y="59" transform="rotate(-90 54.4 59)">2</text>
<text x="78.5" y="59" transform="rotate(-90 78.5 59)">2</text>
<text x="54.4" y="66.2" transform="rotate(-90 54.4 66.2)">1</text>
<text x="78.5" y="66.2" transform="rotate(-90 78.5 66.2)">1</text>
<text x="63.3" y="75.9">2</text>
<text x="70.6" y="75.9">1</text>
</g>
<g font-size=".5" fill="#006464">
<text x="64.4" y="49.9">In</text>
<text x="68.9" y="49.9">Out</text>
<text x="55" y="65.2" transform="rotate(-90 55 65.2)">In</text>
<text x="55" y="60.7" transform="rotate(-90 55 60.7)">Out</text>
<text x="79.2" y="65.2" transform="rotate(-90 79.2 65.2)">In</text>
<text x="79.2" y="60.7" transform="rotate(-90 79.2 60.7)">Out</text>
<text x="116" y="64.9" transform="rotate(-90 116 64.9)">Out</text>
<text x="137.6" y="66.2" transform="rotate(-90 137.6 66.2)">In</text>
<text x="64.4" y="76.6">Out</text>
<text x="69.3" y="76.6">In</text>
<text x="132.5" y="76.1" transform="rotate(-90 132.5 76.1)">Out</text>
</g>
<g font-size=".4" fill="#a90000">
<text x="196.7" y="49.3">2</text>
<text x="173.7" y="70.3" transform="rotate(-90 173.7 70.3)">2</text>
<text x="202.9" y="71.6" transform="rotate(-90 202.9 71.6)">2</text>
<text x="187.7" y="83" transform="rotate(-90 187.7 83)">2</text>
</g>
<g font-size=".4" fill="#006464">
<text x="197.6" y="49.9">Out</text>
<text x="174.3" y="71.7" transform="rotate(-90 174.3 71.7)">Out</text>
<text x="203.6" y="72.9" transform="rotate(-90 203.6 72.9)">Out</text>
<text x="188.3" y="84.4" transform="rotate(-90 188.3 84.4)">Out</text>
</g>
</svg>
